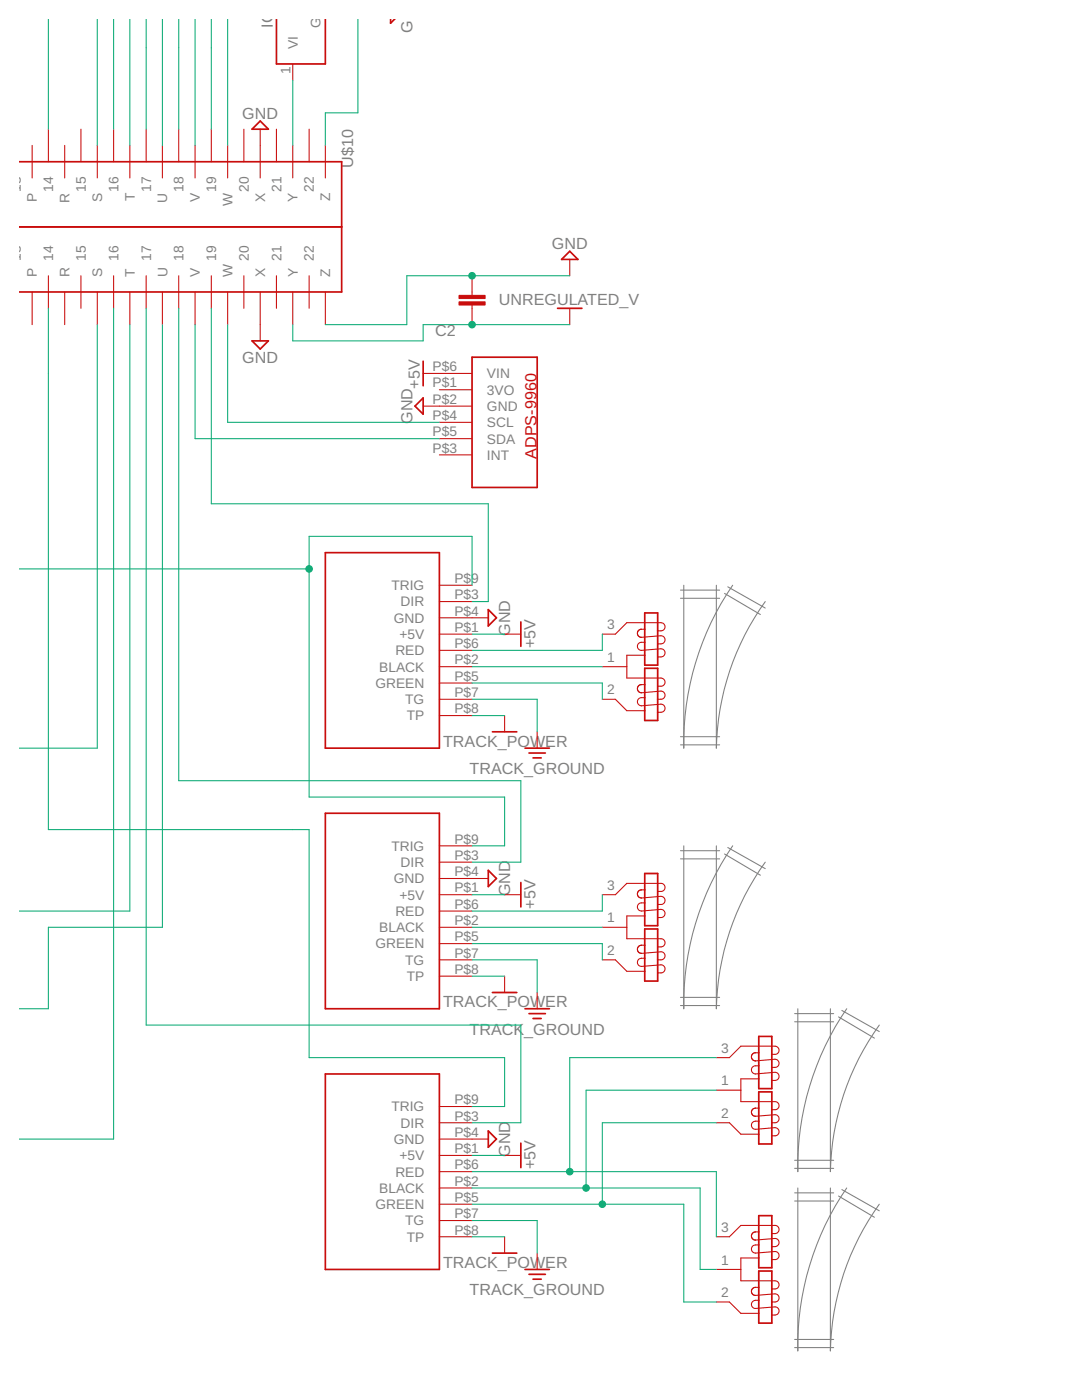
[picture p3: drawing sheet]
<svg xmlns="http://www.w3.org/2000/svg" width="216mm" height="279mm" viewBox="0 0 216 279" stroke-linecap="round" stroke-linejoin="round" font-family="sans-serif">
<g fill="none" stroke="#808080" stroke-width=".21">
<path d="M135.8 117.8h7.8M135.8 119.4h7.8M136.4 116.8v32.5a55.8 55.8 0 0 1 9.8-32.5M142.9 116.8v32.5a51.7 51.7 0 0 1 9.8-29.2M144.6 118.4l7.1 4.2M145.2 117.1l7.5 4.2M135.8 148.7h7.8M135.8 147h7.8M135.8 169.8h7.8M135.8 171.4h7.8M136.4 168.8v32.5a55.8 55.8 0 0 1 9.8-32.5M142.9 168.8v32.5a51.7 51.7 0 0 1 9.8-29.2"/>
<path d="M144.6 170.4l7.1 4.3M145.2 169.1l7.5 4.3M135.8 199.1h7.8M135.8 200.7h7.8M158.6 202.3h7.7M158.6 203.9h7.7M159.2 201.3v32.5a55.8 55.8 0 0 1 9.8-32.5M165.7 201.3v32.5a51.7 51.7 0 0 1 9.8-29.2M167.3 202.9l7.2 4.3M168 201.7l7.5 4.2M158.6 233.2h7.7M158.6 231.6h7.7"/>
<path d="M158.6 238.1h7.7M158.6 239.7h7.7M159.2 237.1v32.5a55.8 55.8 0 0 1 9.8-32.5M165.7 237.1v32.5a51.7 51.7 0 0 1 9.8-29.3M167.3 238.7l7.2 4.2M168 237.4l7.5 4.2M158.6 268.9h7.7M158.6 267.3h7.7"/>
</g>
<g fill="none" stroke="#c90d0c" stroke-width=".21">
<path d="M58.4 12.8v3.2M6.4 29v6.5M9.7 25.8v6.5M12.9 29v6.5M16.2 25.8v6.5M19.4 29v6.5M22.7 25.8v6.5M25.9 29v6.5M29.2 25.8v6.5M32.4 29v6.5M35.7 25.8v6.5M38.9 29v6.5"/>
<path d="M42.2 25.8v6.5M45.4 29v6.5M48.7 25.8v6.5M51.9 25.8v9.7M55.2 25.8v6.5M58.4 29v6.5M61.7 25.8v6.5M64.9 29v6.5M6.4 58.3v6.5M9.7 55v6.5M12.9 58.3v6.5M16.2 55v6.5"/>
<path d="M19.4 58.3v6.5M22.7 55v6.5M25.9 58.3v6.5M29.2 55v6.5M32.4 58.3v6.5M35.7 55v6.5M38.9 58.3v6.5M42.2 55v6.5M45.4 58.3v6.5M48.7 55v6.5M51.9 58.3v9.7M55.2 55v6.5"/>
<path d="M58.4 58.3v6.5M61.7 55v6.5M64.9 58.3v6.5M94.2 55v3.9M113.7 51.8v3.2M84.4 74.5h9.8M87.7 77.8h6.5M94.2 60.9v3.9M113.7 61.5v3.3M84.4 81h9.8M87.7 84.3h6.5M87.7 87.5h6.5"/>
<path d="M87.7 90.8h6.5M87.7 116.8h6.5M87.7 139.6h6.5M87.7 133.1h6.5M87.7 126.6h6.5M87.7 136.3h6.5M87.7 129.8h6.5M87.7 123.3h9.7M87.7 120.1h6.5M100.7 126.6h3.2M120.2 139.6h2.6l2.3 2.2h3.6M120.2 133.1h4.9"/>
<path d="M128.7 136.6a1.15 1.15 0 0 0-1.4 .5v.7l.3 .3 .4 .2 3.9-.4a.81 .81 0 0 1 .8 .8 .81 .81 0 0 1-.8 .9h-.7M128.7 139.2a1.15 1.15 0 0 0-1.4 .5v.7l.3 .3 .4 .2 3.9-.4a.81 .81 0 0 1 .8 .8 .81 .81 0 0 1-.8 .9h-.7M128.7 130.8h-3.6v4.5h6.8a.81 .81 0 0 1 .8 .8 .81 .81 0 0 1-.8 .8h-.7M128.7 125.6a1.15 1.15 0 0 0-1.4 .4v.7l.5 .5 4.1-.3a.81 .81 0 0 1 .8 .8 .81 .81 0 0 1-.8 .8h-.7M128.7 128.2a1.15 1.15 0 0 0-1.4 .5v.6l.5 .5 4.1-.3a.81 .81 0 0 1 .8 .8 .81 .81 0 0 1-.8 .8h-.7M131.2 125.9a1.22 1.22 0 0 0 1.4-.5l.1-.4-.2-.5-.6-.2h-6.8l-2.3 2.3h-2.6M87.7 142.8h6.5M100.7 142.8v3.2M107.2 146v3.3M87.7 178.6h6.5M87.7 175.3h9.7M87.7 172.1h6.5"/>
<path d="M87.7 168.8h6.5M100.7 178.6h3.2M128.7 177.6a1.19 1.19 0 0 0-1.4 .5l-.1 .4 .2 .4 .6 .3 3.9-.3a.81 .81 0 0 1 .8 .8 .81 .81 0 0 1-.8 .8h-.7M131.2 177.9a1.15 1.15 0 0 0 1.4-.5v-.6l-.5-.5h-7l-2.3 2.3h-2.6M87.7 191.6h6.5M87.7 185.1h6.5M87.7 194.8h6.5M87.7 188.3h6.5M87.7 181.8h6.5M100.7 194.8v3.3M107.2 198.1v3.2M120.2 191.6h2.6l2.3 2.2h3.6"/>
<path d="M120.2 185.1h4.9M128.7 188.6a1.19 1.19 0 0 0-1.4 .5v.7l.3 .3 .4 .2 3.9-.4a.8 .8 0 0 1 .8 .9 .8 .8 0 0 1-.8 .8h-.7M128.7 191.2a1.19 1.19 0 0 0-1.4 .5l-.1 .5 .2 .4 .6 .3 3.9-.3a.8 .8 0 0 1 .8 .8 .8 .8 0 0 1-.8 .8h-.7M128.7 182.8h-3.6v4.5h6.8a.81 .81 0 0 1 .8 .9 .81 .81 0 0 1-.8 .8h-.7M128.7 180.2a1.15 1.15 0 0 0-1.4 .5v.6l.3 .4 .4 .1 3.9-.3a.81 .81 0 0 1 .8 .8 .81 .81 0 0 1-.8 .8h-.7M142.9 217.6h4.9M151.4 215.3h-3.6v4.6h6.8a.8 .8 0 0 1 .9 .8 .8 .8 0 0 1-.9 .8h-.6M151.4 210.1a1.15 1.15 0 0 0-1.4 .5v.6l.3 .4 .4 .1 3.9-.3a.81 .81 0 0 1 .9 .8 .81 .81 0 0 1-.9 .8h-.6M151.4 212.7a1.15 1.15 0 0 0-1.4 .5v.6l.3 .4 .4 .1 3.9-.3a.81 .81 0 0 1 .9 .8 .81 .81 0 0 1-.9 .8h-.6M154 210.4a1.13 1.13 0 0 0 1.4-.4v-.7l-.3-.4-.5-.1h-6.8l-2.3 2.3h-2.6M87.7 224.1h6.5M87.7 237.1h6.5"/>
<path d="M87.7 233.8h6.5M87.7 230.6h6.5M87.7 227.3h9.7M87.7 220.8h6.5M100.7 230.6h3.2M142.9 224.1h2.6l2.3 2.3h3.6M151.4 221.1a1.19 1.19 0 0 0-1.4 .5l-.1 .5 .2 .4 .6 .3 3.9-.3a.8 .8 0 0 1 .9 .8 .8 .8 0 0 1-.9 .8h-.6M151.4 223.8a1.22 1.22 0 0 0-1.4 .4l-.1 .5 .2 .4 .6 .3 3.9-.4a.81 .81 0 0 1 .9 .9 .81 .81 0 0 1-.9 .8h-.6M87.7 246.8h6.5M87.7 243.6h6.5M87.7 240.3h6.5M100.7 246.8v3.3"/>
<path d="M107.2 250.1v3.2M142.9 259.8h2.6l2.3 2.3h3.6M142.9 253.3h4.9M151.4 256.9a1.15 1.15 0 0 0-1.4 .5v.7l.5 .4 4.1-.3a.81 .81 0 0 1 .9 .8 .81 .81 0 0 1-.9 .8h-.6M151.4 259.5a1.19 1.19 0 0 0-1.4 .5v.7l.5 .4 4.1-.3a.81 .81 0 0 1 .9 .8 .81 .81 0 0 1-.9 .8h-.6M151.4 251.1h-3.6v4.5h6.8a.81 .81 0 0 1 .9 .8 .81 .81 0 0 1-.9 .8h-.6M151.4 245.9a1.19 1.19 0 0 0-1.4 .4v.7l.5 .5 4.1-.3a.81 .81 0 0 1 .9 .8 .81 .81 0 0 1-.9 .8h-.6M151.4 248.5a1.19 1.19 0 0 0-1.4 .4v.7l.3 .4 .4 .1 3.9-.3a.8 .8 0 0 1 .9 .8 .8 .8 0 0 1-.9 .8h-.6M154 246.2a1.17 1.17 0 0 0 1.4-.5v-.7l-.5-.4h-7.1l-2.3 2.2h-2.6"/>
</g>
<g fill="none" stroke="#c90d0c" stroke-width=".34">
<path d="M55.2 3.8v9h9.7v-9M77.9 3.8v.8l.8-.8M3.8 32.3h64.4v26h-64.4M51.9 24.2l1.7 1.6h-3.3zM3.8 45.3h64.4M113.7 50.1l1.6 1.7h-3.2zM50.3 68h3.3l-1.7 1.7zM84.4 72.1v4.9M84.4 79.4v3.3l-1.6-1.7zM94.2 71.3h13v26h-13zM111.3 61.5h4.8M64.9 110.3h22.8v39h-22.8z"/>
<path d="M97.4 121.7l1.7 1.6-1.7 1.6zM103.9 124.1v4.9M128.7 133.4h2.5v10.4h-2.5zM128.7 122.3h2.5v10.4h-2.5zM98.3 146h4.8M104.8 149.3h4.8M105.6 150.3h3.2M106.4 151.3h1.6M64.9 162.3h22.8v39h-22.8zM97.4 173.7l1.7 1.6-1.7 1.6zM103.9 176.1v4.9M128.7 174.3h2.5v10.4h-2.5z"/>
<path d="M98.3 198.1h4.8M128.7 185.4h2.5v10.4h-2.5zM64.9 214.3h22.8v39h-22.8zM104.8 201.3h4.8M105.6 202.3h3.2M106.4 203.3h1.6M151.4 217.9h2.6v10.4h-2.6zM151.4 206.8h2.6v10.5h-2.6zM97.4 225.7l1.7 1.6-1.7 1.7zM103.9 228.1v4.9M98.3 250.1h4.8M104.8 253.3h4.8"/>
<path d="M105.6 254.3h3.2M106.4 255.3h1.6M151.4 242.6h2.6v10.4h-2.6zM151.4 253.7h2.6v10.4h-2.6z"/>
</g>
<g fill="#c90d0c" stroke="#c90d0c" stroke-width=".2">
<path d="M91.6 58.9h5.2v.7h-5.2z"/>
<path d="M91.6 60.2h5.2v.7h-5.2z"/>
</g>
<g fill="none" stroke="#0dab76" stroke-width=".21">
<path d="M9.7 3.8v22M19.4 3.8v25.2M22.7 3.8v22M25.9 3.8v25.2M29.2 3.8v22M32.4 3.8v25.2M35.7 3.8v22M38.9 3.8v25.2M42.2 3.8v22M45.4 3.8v25.2M58.4 16v13M71.4 3.8v18.7h-6.5v6.5"/>
<path d="M113.7 55h-32.5v9.8h-16.3M9.7 61.5v104.1h52v45.5h39v9.7h-6.5M19.4 64.8v84.5h-15.6M22.7 61.5v165.8h-18.9M25.9 64.8v117h-22.1M29.2 61.5v143.1h74.7v19.5h-9.7M32.4 64.8v120.3h-22.7v16.2h-5.9M35.7 61.5v94.3h68.2v16.3h-9.7M38.9 64.8v22.7h48.8M42.2 61.5v39h55.2v19.6h-3.2M45.4 64.8v19.5h42.3M58.4 64.8v3.2h26v-3.2h29.3"/>
<path d="M3.8 113.5h57.9M94.2 116.8v-9.8h-32.5v52.1h39v9.7h-6.5M94.2 126.6h6.5M94.2 139.6h13v6.4M94.2 133.1h26M94.2 136.3h26v3.3M120.2 126.6v3.2h-26M94.2 142.8h6.5M94.2 178.6h6.5M120.2 178.6v3.2h-26M94.2 191.6h13v6.5M94.2 194.8h6.5"/>
<path d="M94.2 188.3h26v3.3M94.2 185.1h26M142.9 211.1h-29.2v22.7M142.9 217.6h-26v19.5M94.2 230.6h6.5M94.2 233.8h48.7v13M94.2 237.1h45.5v16.2h3.2M142.9 224.1h-22.7v16.2M94.2 243.6h13v6.5M94.2 246.8h6.5M94.2 240.3h42.2v19.5h6.5"/>
</g>
<g fill="#0dab76" stroke="#0dab76" stroke-width=".2">
<circle cx="94.2" cy="55" r=".66"/>
<circle cx="113.7" cy="233.8" r=".66"/>
<circle cx="116.9" cy="237.1" r=".66"/>
<circle cx="120.2" cy="240.3" r=".66"/>
<circle cx="61.7" cy="113.5" r=".66"/>
<circle cx="94.2" cy="64.8" r=".66"/>
</g>
<g font-size="3.2" fill="#808080">
<text x="54.4" y="5.5" transform="rotate(-90 54.4 5.5)">IC8</text>
<text x="82.3" y="6.6" transform="rotate(-90 82.3 6.6)">GND</text>
<text x="48.3" y="23.7">GND</text>
<text x="70.5" y="33.5" transform="rotate(-90 70.5 33.5)">U$10</text>
<text x="110.1" y="49.7">GND</text>
<text x="99.5" y="60.9">UNREGULATED_V</text>
<text x="86.8" y="67.1">C2</text>
<text x="48.3" y="72.4">GND</text>
<text x="83.8" y="77.6" transform="rotate(-90 83.8 77.6)">+5V</text>
<text x="82.3" y="84.6" transform="rotate(-90 82.3 84.6)">GND</text>
<text x="101.8" y="126.9" transform="rotate(-90 101.8 126.9)">GND</text>
<text x="106.9" y="129.3" transform="rotate(-90 106.9 129.3)">+5V</text>
<text x="88.4" y="149">TRACK_POWER</text>
<text x="93.7" y="154.5">TRACK_GROUND</text>
<text x="101.8" y="178.9" transform="rotate(-90 101.8 178.9)">GND</text>
<text x="106.9" y="181.3" transform="rotate(-90 106.9 181.3)">+5V</text>
<text x="88.4" y="201">TRACK_POWER</text>
<text x="93.7" y="206.5">TRACK</text>
<text x="104.6" y="206.5">_GROUND</text>
<text x="101.8" y="230.9" transform="rotate(-90 101.8 230.9)">GND</text>
<text x="106.9" y="233.3" transform="rotate(-90 106.9 233.3)">+5V</text>
<text x="88.4" y="253">TRACK_POWER</text>
<text x="93.7" y="258.5">TRACK_GROUND</text>
</g>
<text font-size="3.2" fill="#c90d0c" x="107" y="91.5" transform="rotate(-90 107 91.5)">ADPS-9960</text>
<g font-size="2.8" fill="#808080">
<text x="63.9" y="5.6" transform="rotate(-90 63.9 5.6)">GND</text>
<text x="59.4" y="9.8" transform="rotate(-90 59.4 9.8)">VI</text>
<text x="58" y="14.7" transform="rotate(-90 58 14.7)">1</text>
<text x="4.1" y="38.3" transform="rotate(-90 4.1 38.3)">13</text>
<text x="7.4" y="40.4" transform="rotate(-90 7.4 40.4)">P</text>
<text x="10.6" y="38.3" transform="rotate(-90 10.6 38.3)">14</text>
<text x="13.9" y="40.5" transform="rotate(-90 13.9 40.5)">R</text>
<text x="17.1" y="38.3" transform="rotate(-90 17.1 38.3)">15</text>
<text x="20.4" y="40.4" transform="rotate(-90 20.4 40.4)">S</text>
<text x="23.6" y="38.3" transform="rotate(-90 23.6 38.3)">16</text>
<text x="26.9" y="40.2" transform="rotate(-90 26.9 40.2)">T</text>
<text x="30.1" y="38.3" transform="rotate(-90 30.1 38.3)">17</text>
<text x="33.4" y="40.5" transform="rotate(-90 33.4 40.5)">U</text>
<text x="36.6" y="38.3" transform="rotate(-90 36.6 38.3)">18</text>
<text x="39.9" y="40.4" transform="rotate(-90 39.9 40.4)">V</text>
<text x="43.1" y="38.3" transform="rotate(-90 43.1 38.3)">19</text>
<text x="46.4" y="41.1" transform="rotate(-90 46.4 41.1)">W</text>
<text x="49.6" y="38.3" transform="rotate(-90 49.6 38.3)">20</text>
<text x="52.9" y="40.4" transform="rotate(-90 52.9 40.4)">X</text>
<text x="56.1" y="38.3" transform="rotate(-90 56.1 38.3)">21</text>
<text x="59.4" y="40.4" transform="rotate(-90 59.4 40.4)">Y</text>
<text x="62.6" y="38.3" transform="rotate(-90 62.6 38.3)">22</text>
<text x="65.9" y="40.2" transform="rotate(-90 65.9 40.2)">Z</text>
<text x="4.1" y="52" transform="rotate(-90 4.1 52)">13</text>
<text x="10.6" y="52" transform="rotate(-90 10.6 52)">14</text>
<text x="17.1" y="52" transform="rotate(-90 17.1 52)">15</text>
<text x="23.6" y="52" transform="rotate(-90 23.6 52)">16</text>
<text x="30.1" y="52" transform="rotate(-90 30.1 52)">17</text>
<text x="36.6" y="52" transform="rotate(-90 36.6 52)">18</text>
<text x="43.1" y="52" transform="rotate(-90 43.1 52)">19</text>
<text x="49.6" y="52" transform="rotate(-90 49.6 52)">20</text>
<text x="56.1" y="52" transform="rotate(-90 56.1 52)">21</text>
<text x="62.6" y="52" transform="rotate(-90 62.6 52)">22</text>
<text x="7.4" y="55.3" transform="rotate(-90 7.4 55.3)">P</text>
<text x="13.9" y="55.3" transform="rotate(-90 13.9 55.3)">R</text>
<text x="20.4" y="55.3" transform="rotate(-90 20.4 55.3)">S</text>
<text x="26.9" y="55.3" transform="rotate(-90 26.9 55.3)">T</text>
<text x="33.4" y="55.3" transform="rotate(-90 33.4 55.3)">U</text>
<text x="39.9" y="55.3" transform="rotate(-90 39.9 55.3)">V</text>
<text x="46.4" y="55.3" transform="rotate(-90 46.4 55.3)">W</text>
<text x="52.9" y="55.3" transform="rotate(-90 52.9 55.3)">X</text>
<text x="59.4" y="55.3" transform="rotate(-90 59.4 55.3)">Y</text>
<text x="65.9" y="55.3" transform="rotate(-90 65.9 55.3)">Z</text>
<text x="86.3" y="74.1">P$6</text>
<text x="86.3" y="77.3">P$1</text>
<text x="97.2" y="75.5">VIN</text>
<text x="86.3" y="80.6">P$2</text>
<text x="86.3" y="83.8">P$4</text>
<text x="97.2" y="78.8">3VO</text>
<text x="97.2" y="82">GND</text>
<text x="86.3" y="87.1">P$5</text>
<text x="97.2" y="85.3">SCL</text>
<text x="97.2" y="88.5">SDA</text>
<text x="86.3" y="90.3">P$3</text>
<text x="97.2" y="91.8">INT</text>
<text x="78.1" y="117.8">TRIG</text>
<text x="90.7" y="119.6">P$3</text>
<text x="90.7" y="116.3">P$9</text>
<text x="78.6" y="124.3">GND</text>
<text x="79.9" y="121">DIR</text>
<text x="90.7" y="122.8">P$4</text>
<text x="121.2" y="125.6">3</text>
<text x="78.9" y="130.8">RED</text>
<text x="79.7" y="127.5">+5V</text>
<text x="90.7" y="129.3">P$6</text>
<text x="90.7" y="126.1">P$1</text>
<text x="74.9" y="137.3">GREEN</text>
<text x="75.7" y="134">BLACK</text>
<text x="90.7" y="135.8">P$5</text>
<text x="90.7" y="132.6">P$2</text>
<text x="121.2" y="132.1">1</text>
<text x="80.9" y="140.5">TG</text>
<text x="81.2" y="143.8">TP</text>
<text x="90.7" y="142.3">P$8</text>
<text x="90.7" y="139.1">P$7</text>
<text x="121.2" y="138.6">2</text>
<text x="78.1" y="169.8">TRIG</text>
<text x="79.9" y="173">DIR</text>
<text x="90.7" y="171.6">P$3</text>
<text x="90.7" y="168.4">P$9</text>
<text x="78.6" y="176.3">GND</text>
<text x="79.7" y="179.5">+5V</text>
<text x="90.7" y="178.1">P$1</text>
<text x="90.7" y="174.9">P$4</text>
<text x="121.2" y="177.6">3</text>
<text x="78.9" y="182.8">RED</text>
<text x="90.7" y="184.6">P$2</text>
<text x="90.7" y="181.4">P$6</text>
<text x="121.2" y="184.1">1</text>
<text x="74.9" y="189.3">GREEN</text>
<text x="75.7" y="186">BLACK</text>
<text x="90.7" y="191.1">P$7</text>
<text x="90.7" y="187.9">P$5</text>
<text x="121.2" y="190.6">2</text>
<text x="80.9" y="192.5">TG</text>
<text x="81.2" y="195.8">TP</text>
<text x="90.7" y="194.4">P$8</text>
<text x="143.9" y="210.1">3</text>
<text x="78.1" y="221.8">TRIG</text>
<text x="90.7" y="220.4">P$9</text>
<text x="143.9" y="216.6">1</text>
<text x="79.9" y="225">DIR</text>
<text x="90.7" y="226.9">P$4</text>
<text x="90.7" y="223.6">P$3</text>
<text x="143.9" y="223.1">2</text>
<text x="78.6" y="228.3">GND</text>
<text x="79.7" y="231.6">+5V</text>
<text x="90.7" y="233.4">P$6</text>
<text x="90.7" y="230.1">P$1</text>
<text x="75.7" y="238.1">BLACK</text>
<text x="78.9" y="234.8">RED</text>
<text x="90.7" y="239.9">P$5</text>
<text x="90.7" y="236.6">P$2</text>
<text x="74.9" y="241.3">GREEN</text>
<text x="80.9" y="244.6">TG</text>
<text x="90.7" y="243.1">P$7</text>
<text x="143.9" y="245.9">3</text>
<text x="81.2" y="247.8">TP</text>
<text x="90.7" y="246.4">P$8</text>
<text x="143.9" y="252.4">1</text>
<text x="143.9" y="258.9">2</text>
</g>
</svg>
